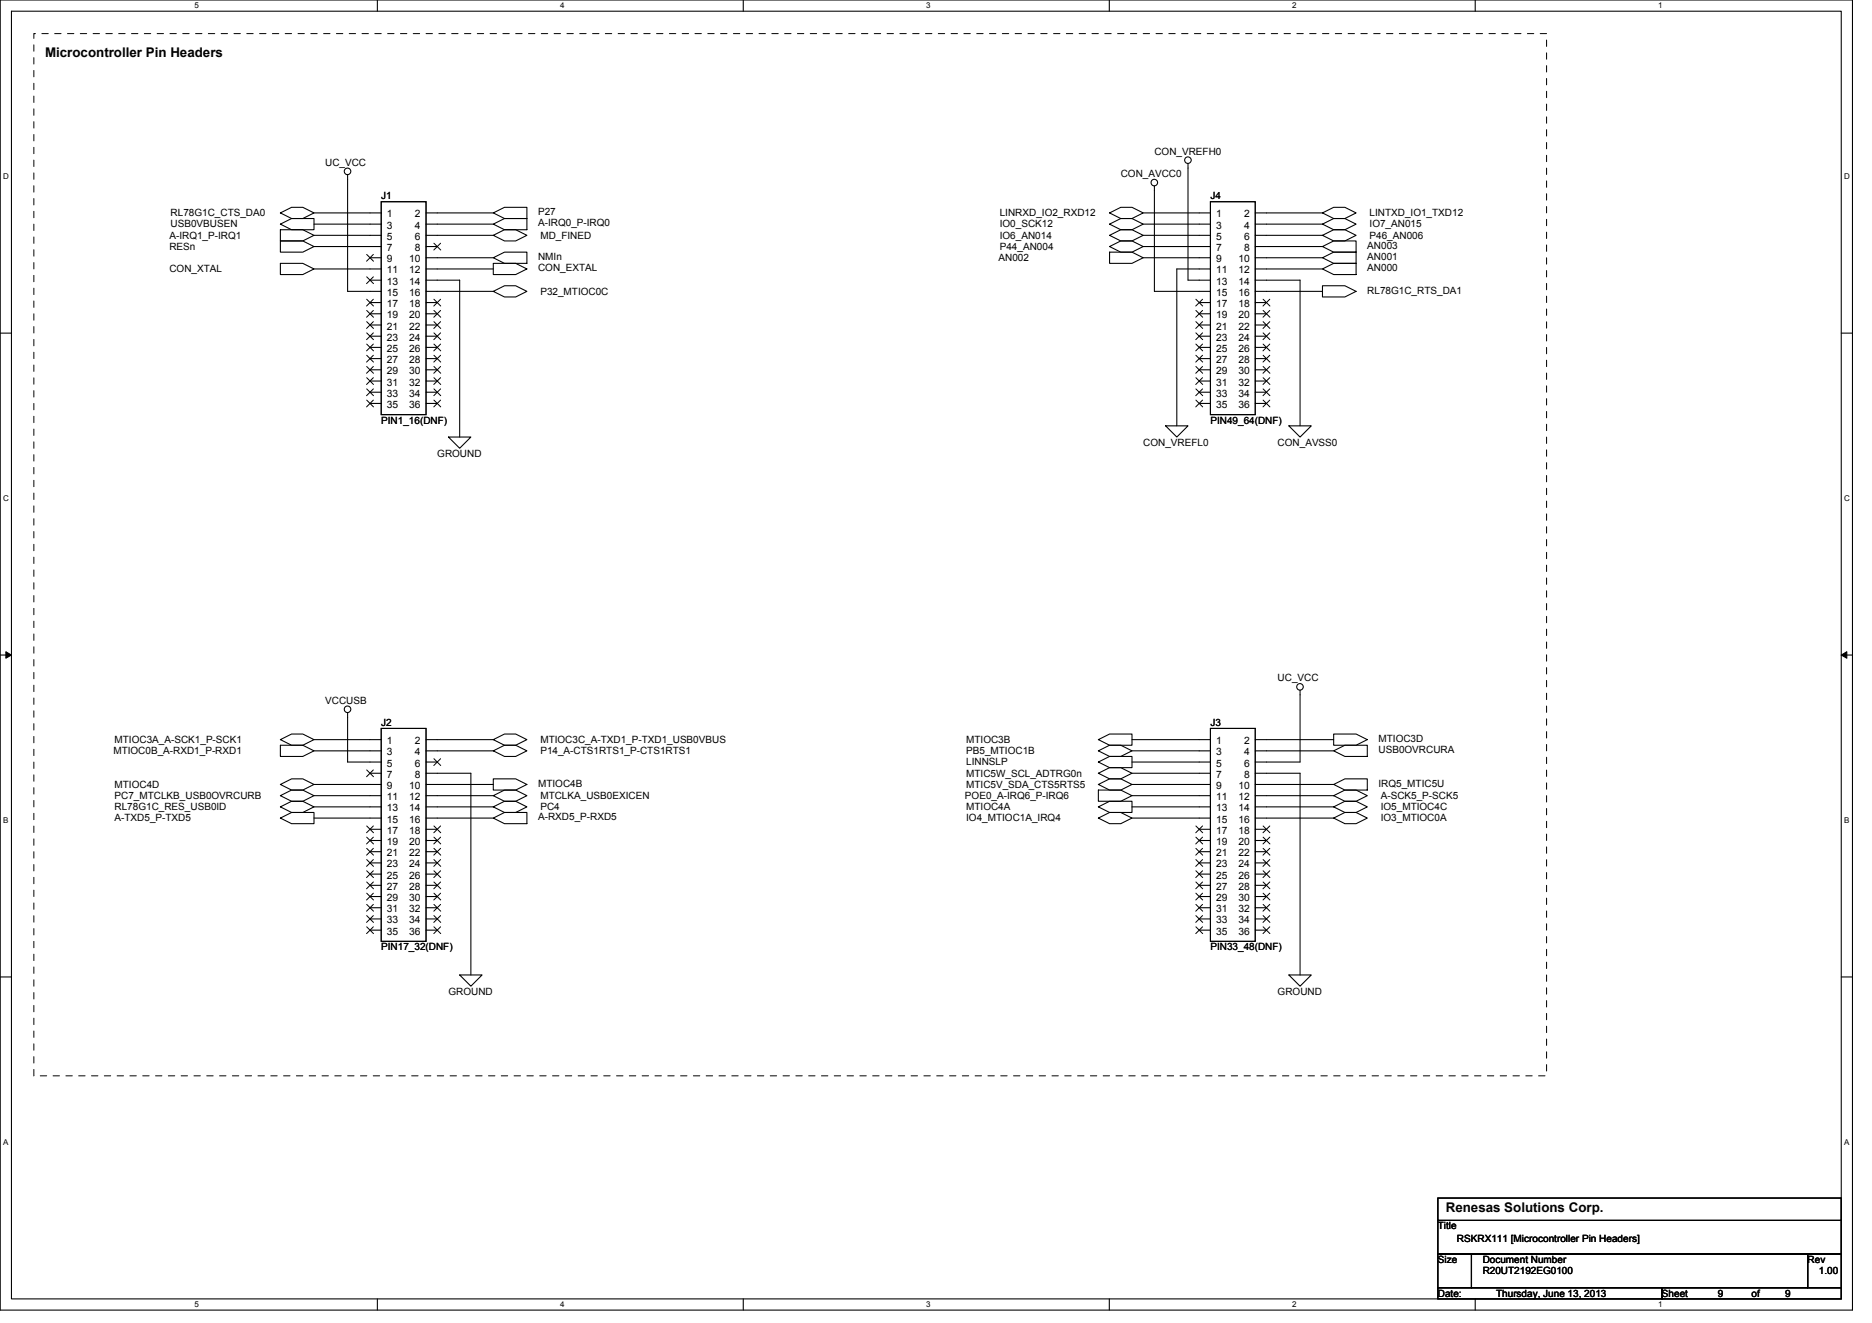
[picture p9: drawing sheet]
<svg xmlns="http://www.w3.org/2000/svg" width="297mm" height="210mm" viewBox="0 0 297 210" stroke-linecap="round" stroke-linejoin="round" font-family="sans-serif">
<path d="M0 0h293.9v207.9h-293.9zM1.8 1.8h290.4v204.3h-290.4z" fill="none" stroke="#000" stroke-width=".17"/>
<g fill="#fff">
<path d="M30.8 .2h.7v1.4h-.7z"/>
<path d="M30.8 206.3h.7v1.4h-.7z"/>
</g>
<path d="M59.9 0v1.8M59.9 206.1v1.8" fill="none" stroke="#000" stroke-width=".17"/>
<g fill="#fff">
<path d="M88.9 .2h.7v1.4h-.7z"/>
<path d="M88.9 206.3h.7v1.4h-.7z"/>
</g>
<path d="M117.9 0v1.8M117.9 206.1v1.8" fill="none" stroke="#000" stroke-width=".17"/>
<g fill="#fff">
<path d="M147 .2h.7v1.4h-.7z"/>
<path d="M147 206.3h.7v1.4h-.7z"/>
</g>
<path d="M176 0v1.8M176 206.1v1.8" fill="none" stroke="#000" stroke-width=".17"/>
<g fill="#fff">
<path d="M205 .2h.7v1.4h-.7z"/>
<path d="M205 206.3h.7v1.4h-.7z"/>
</g>
<path d="M234.1 0v1.8M234.1 206.1v1.8" fill="none" stroke="#000" stroke-width=".17"/>
<g fill="#fff">
<path d="M263.1 .2h.7v1.4h-.7z"/>
<path d="M263.1 206.3h.7v1.4h-.7z"/>
<path d="M.5 27.3h.9v1.4h-.9z"/>
<path d="M292.6 27.3h.9v1.4h-.9z"/>
<path d="M.5 78.4h.9v1.4h-.9z"/>
<path d="M292.6 78.4h.9v1.4h-.9z"/>
</g>
<path d="M0 52.9h1.8M292.2 52.9h1.7" fill="none" stroke="#000" stroke-width=".17"/>
<g fill="#fff">
<path d="M.5 129.5h.8v1.4h-.8z"/>
<path d="M292.6 129.5h.9v1.4h-.9z"/>
</g>
<path d="M0 103.9h1.8M292.2 103.9h1.7" fill="none" stroke="#000" stroke-width=".17"/>
<path d="M.9 103.4l.9 .5-.9 .5zM292.2 103.9l.8-.5v1z" fill="#000" stroke="#000" stroke-width=".16"/>
<g fill="#fff">
<path d="M.5 180.5h.8v1.4h-.8z"/>
<path d="M292.6 180.5h.9v1.4h-.9z"/>
</g>
<g fill="none" stroke="#000" stroke-width=".17">
<path d="M44.5 35.6l1.8-.9h3.5v1.7h-3.5zM44.5 36.4h3.5l1.8 .9-1.8 .9h-3.5zM44.5 38.2h3.5l1.8 .9-1.8 .9h-3.5zM44.5 33.8l1.8-.9h1.7l1.8 .9-1.8 .9h-1.7zM49.8 33.8h10.7M55.2 27.7v18.5h5.3M60.5 32h7.1v33.8h-7.1zM60.5 35.6h-10.7M60.5 37.3h-10.7M60.5 39.1h-10.7M67.6 35.6h10.7M67.6 37.3h10.7"/>
<path d="M67.6 39.1h1.8M78.3 33.8l1.7-.9h3.6v1.8h-3.6zM78.3 35.6l1.7-.9h3.6v1.7h-3.6zM78.3 33.8h-10.7M78.3 37.3l1.7-.9h1.8l1.8 .9-1.8 .9h-1.8zM176.1 39.1l1.7-.9h1.8l1.8 .9-1.8 .9h-1.8zM176.1 33.8l1.7-.9h1.8l1.8 .9-1.8 .9h-1.8zM176.1 35.6l1.7-.9h1.8l1.8 .9-1.8 .8h-1.8zM176.1 37.3l1.7-.9h1.8l1.8 .9-1.8 .9h-1.8zM181.4 37.3h10.7M181.4 39.1h10.7M181.4 35.6h10.7"/>
<path d="M183.2 29.5v16.7h8.9M188.5 26v18.4h3.6M192.1 33.8h-10.7M192.1 32h7.1v33.8h-7.1zM199.2 37.3h10.6M199.2 39.1h10.6M199.2 33.8h10.6M209.8 39.1l1.8-.9h3.6v1.8h-3.6zM209.8 35.6h-10.6M209.8 33.8l1.8-.9h1.8l1.8 .9-1.8 .9h-1.8zM209.8 35.6l1.8-.9h1.8l1.8 .9-1.8 .8h-1.8zM209.8 37.3l1.8-.9h1.8l1.8 .9-1.8 .9h-1.8z"/>
<path d="M44.5 41.8h3.5l1.8 .9-1.8 .9h-3.5zM49.8 42.7h10.7M58.7 40.9h1.8M58.7 44.4h1.8M58.7 48h1.8M58.7 49.8h1.8M58.7 51.6h1.8M58.7 53.3h1.8M58.7 55.1h1.8M58.7 56.9h1.8M58.7 58.7h1.8M67.6 42.7h10.7"/>
<path d="M67.6 44.4h5.3v24.9M67.6 48h1.8M67.6 49.8h1.8M67.6 51.6h1.8M67.6 53.3h1.8M67.6 55.1h1.8M67.6 56.9h1.8M67.6 58.7h1.8M78.3 46.2h-10.7M78.3 40.9l1.7-.9h3.6v1.8h-3.6zM78.3 41.8h3.5l1.8 .9-1.8 .9h-3.5zM78.3 40.9h-10.7"/>
<path d="M78.3 46.2l1.7-.9h1.8l1.8 .9-1.8 .9h-1.8zM176.1 40h3.5l1.8 .9-1.8 .9h-3.5zM190.3 48h1.8M190.3 49.8h1.8M190.3 51.6h1.8M190.3 53.3h1.8M190.3 55.1h1.8M190.3 56.9h1.8M190.3 58.7h1.8M192.1 40.9h-10.7M192.1 42.7h-5.4v24.9M199.2 46.2h10.6"/>
<path d="M199.2 40.9h10.6M199.2 44.4h7.1v23.2M199.2 48h1.8M199.2 49.8h1.8M199.2 51.6h1.8M199.2 53.3h1.8M199.2 55.1h1.8M199.2 56.9h1.8M199.2 58.7h1.8M209.8 40.9l1.8-.9h3.6v1.8h-3.6zM209.8 42.7l1.8-.9h3.6v1.8h-3.6zM209.8 45.3h3.6l1.8 .9-1.8 .9h-3.6z"/>
<path d="M209.8 42.7h-10.6M58.7 60.5h1.8M58.7 62.2h1.8M58.7 64h1.8M67.6 60.5h1.8M67.6 62.2h1.8M67.6 64h1.8M71.2 69.3h3.5l-1.8 1.8zM185 67.6h3.5l-1.8 1.7zM190.3 60.5h1.8M190.3 62.2h1.8M190.3 64h1.8"/>
<path d="M199.2 60.5h1.8M199.2 62.2h1.8M199.2 64h1.8M204.5 67.6h3.6l-1.8 1.7zM44.5 117.3l1.8-.8h1.7l1.8 .8-1.8 .9h-1.7zM44.5 118.2h3.5l1.8 .9-1.8 .9h-3.5zM49.8 117.3h10.7M49.8 119.1h10.7M55.2 113.1v7.8h5.3M60.5 115.6h7.1v33.8h-7.1zM67.6 117.3h10.7M67.6 119.1h10.7"/>
<path d="M78.3 117.3l1.7-.8h1.8l1.8 .8-1.8 .9h-1.8zM78.3 119.1l1.7-.9h1.8l1.8 .9-1.8 .9h-1.8zM174.3 119.1l1.8-.9h1.7l1.8 .9-1.8 .9h-1.7zM174.3 117.3l1.8-.8h3.5v1.7h-3.5zM179.6 117.3h12.5M179.6 119.1h12.5M192.1 115.6h7.1v33.8h-7.1zM199.2 117.3h12.4M199.2 119.1h12.4M206.3 109.5v11.4h-7.1M211.6 116.5h3.6l1.8 .8-1.8 .9h-3.6zM211.6 119.1l1.8-.9h3.6v1.8h-3.6z"/>
<path d="M44.5 124.5l1.8-.9h1.7l1.8 .9-1.8 .8h-1.7zM44.5 129.8l1.8-.9h3.5v1.8h-3.5zM44.5 126.2l1.8-.9h1.7l1.8 .9-1.8 .9h-1.7zM44.5 128l1.8-.9h1.7l1.8 .9-1.8 .9h-1.7zM49.8 128h10.7M49.8 129.8h10.7M58.7 122.7h1.8M58.7 131.6h1.8M58.7 133.3h1.8M58.7 135.1h1.8M58.7 136.9h1.8M58.7 138.7h1.8"/>
<path d="M60.5 124.5h-10.7M60.5 126.2h-10.7M67.6 122.7h7.1v32M67.6 124.5h10.7M67.6 126.2h10.7M67.6 128h10.7M67.6 120.9h1.8M67.6 131.6h1.8M67.6 133.3h1.8M67.6 135.1h1.8M67.6 136.9h1.8M67.6 138.7h1.8"/>
<path d="M78.3 129.8l1.7-.9h3.6v1.8h-3.6zM78.3 123.6h3.5l1.8 .9-1.8 .8h-3.5zM78.3 129.8h-10.7M78.3 126.2l1.7-.9h1.8l1.8 .9-1.8 .9h-1.8zM78.3 128l1.7-.9h1.8l1.8 .9-1.8 .9h-1.8zM174.3 120.9l1.8-.9h3.5v1.8h-3.5zM174.3 122.7l1.8-.9h1.7l1.8 .9-1.8 .9h-1.7zM174.3 124.5l1.8-.9h1.7l1.8 .9-1.8 .8h-1.7zM174.3 125.3h3.5l1.8 .9-1.8 .9h-3.5zM174.3 129.8l1.8-.9h1.7l1.8 .9-1.8 .9h-1.7zM174.3 128l1.8-.9h3.5v1.8h-3.5zM179.6 120.9h12.5"/>
<path d="M179.6 122.7h12.5M179.6 124.5h12.5M179.6 126.2h12.5M179.6 128h12.5M179.6 129.8h12.5M190.3 131.6h1.8M190.3 133.3h1.8M190.3 135.1h1.8M190.3 136.9h1.8M190.3 138.7h1.8M199.2 122.7h7.1v32M199.2 124.5h12.4"/>
<path d="M199.2 126.2h12.4M199.2 128h12.4M199.2 129.8h12.4M199.2 131.6h1.8M199.2 133.3h1.8M199.2 135.1h1.8M199.2 136.9h1.8M199.2 138.7h1.8M211.6 124.5l1.8-.9h3.6v1.7h-3.6zM211.6 126.2l1.8-.9h1.8l1.8 .9-1.8 .9h-1.8zM211.6 128l1.8-.9h1.8l1.8 .9-1.8 .9h-1.8zM211.6 129.8l1.8-.9h1.8l1.8 .9-1.8 .9h-1.8z"/>
<path d="M0 155h1.8M58.7 140.5h1.8M58.7 142.2h1.8M58.7 144h1.8M58.7 145.8h1.8M58.7 147.6h1.8M67.6 140.5h1.8M67.6 142.2h1.8M67.6 144h1.8M67.6 145.8h1.8M67.6 147.6h1.8M72.9 154.7h3.6l-1.8 1.8z"/>
<path d="M190.3 140.5h1.8M190.3 142.2h1.8M190.3 144h1.8M190.3 145.8h1.8M190.3 147.6h1.8M199.2 140.5h1.8M199.2 142.2h1.8M199.2 144h1.8M199.2 145.8h1.8M199.2 147.6h1.8M204.5 154.7h3.6l-1.8 1.8zM292.2 155h1.7"/>
<path d="M228.2 190.1h64v3.5h-64zM228.2 193.6h64v5.4h-64zM228.2 199h5.3v5.3h-5.3zM233.5 199h53.3v5.3h-53.3zM286.8 199h5.4v5.3h-5.4zM228.2 204.3h35.5v1.8h-35.5zM263.7 204.3h28.5v1.8h-28.5z"/>
<circle cx="55.1" cy="27.2" r=".52"/>
<circle cx="183.2" cy="29" r=".52"/>
<circle cx="188.5" cy="25.4" r=".52"/>
<circle cx="55.1" cy="112.5" r=".52"/>
<circle cx="206.3" cy="109" r=".52"/>
</g>
<path d="M5.4 5.3h240v165.4h-240z" fill="none" stroke="#000" stroke-width=".16" stroke-dasharray="1 1 1 1 1 1 1 1"/>
<g fill="none" stroke="#000" stroke-width=".16">
<path d="M68.9 38.6l1 1.1M69.9 38.6l-1.1 1.1M58.2 40.4l1.1 1M58.2 43.9l1.1 1.1M58.2 47.5l1.1 1.1M58.2 49.3l1.1 1M58.2 51l1.1 1.1M58.2 52.8l1.1 1.1M58.2 54.6l1.1 1.1M58.2 56.4l1.1 1M58.2 58.1l1.1 1.1M58.2 59.9l1.1 1.1"/>
<path d="M59.2 49.3l-1 1M59.2 40.4l-1 1M59.2 43.9l-1 1.1M59.2 47.5l-1 1.1M59.2 59.9l-1 1.1M59.2 51l-1 1.1M59.2 52.8l-1 1.1M59.2 54.6l-1 1.1M59.2 56.4l-1 1M59.2 58.1l-1 1.1M68.9 51l1 1.1M68.9 58.1l1 1.1"/>
<path d="M68.9 47.5l1 1.1M68.9 59.9l1 1.1M68.9 49.3l1 1M68.9 52.8l1 1.1M68.9 54.6l1 1.1M68.9 56.4l1 1M69.9 47.5l-1.1 1.1M69.9 49.3l-1.1 1M69.9 51l-1.1 1.1M69.9 52.8l-1.1 1.1M69.9 54.6l-1.1 1.1M69.9 56.4l-1.1 1"/>
<path d="M69.9 58.1l-1.1 1.1M69.9 59.9l-1.1 1.1M189.8 47.5l1 1.1M189.8 49.3l1 1M189.8 51l1 1.1M189.8 52.8l1 1.1M189.8 54.6l1 1.1M189.8 56.4l1 1M189.8 58.1l1 1.1M189.8 59.9l1 1.1M190.8 47.5l-1.1 1.1M190.8 58.1l-1.1 1.1"/>
<path d="M190.8 49.3l-1.1 1M190.8 59.9l-1.1 1.1M190.8 51l-1.1 1.1M190.8 52.8l-1.1 1.1M190.8 54.6l-1.1 1.1M190.8 56.4l-1.1 1M200.4 58.1l1.1 1.1M200.4 47.5l1.1 1.1M200.4 59.9l1.1 1.1M200.4 49.3l1.1 1M200.4 51l1.1 1.1M200.4 52.8l1.1 1.1"/>
<path d="M200.4 54.6l1.1 1.1M200.4 56.4l1.1 1M201.5 47.5l-1.1 1.1M201.5 49.3l-1.1 1M201.5 51l-1.1 1.1M201.5 52.8l-1.1 1.1M201.5 54.6l-1.1 1.1M201.5 56.4l-1.1 1M201.5 58.1l-1.1 1.1M201.5 59.9l-1.1 1.1M58.2 61.7l1.1 1.1M58.2 63.5l1.1 1.1"/>
<path d="M59.2 61.7l-1 1.1M59.2 63.5l-1 1.1M68.9 61.7l1 1.1M68.9 63.5l1 1.1M69.9 61.7l-1.1 1.1M69.9 63.5l-1.1 1.1M189.8 61.7l1 1.1M189.8 63.5l1 1.1M190.8 61.7l-1.1 1.1M190.8 63.5l-1.1 1.1M200.4 61.7l1.1 1.1M200.4 63.5l1.1 1.1"/>
<path d="M201.5 61.7l-1.1 1.1M201.5 63.5l-1.1 1.1M58.2 122.2l1.1 1M58.2 131l1.1 1.1M58.2 132.8l1.1 1.1M58.2 134.6l1.1 1.1M58.2 136.4l1.1 1.1M58.2 138.2l1.1 1M58.2 139.9l1.1 1.1M59.2 131l-1 1.1M59.2 122.2l-1 1M59.2 132.8l-1 1.1"/>
<path d="M59.2 134.6l-1 1.1M59.2 136.4l-1 1.1M59.2 138.2l-1 1M59.2 139.9l-1 1.1M68.9 120.4l1 1.1M68.9 132.8l1 1.1M68.9 131l1 1.1M68.9 134.6l1 1.1M68.9 136.4l1 1.1M68.9 138.2l1 1M68.9 139.9l1 1.1M69.9 120.4l-1.1 1.1"/>
<path d="M69.9 131l-1.1 1.1M69.9 132.8l-1.1 1.1M69.9 134.6l-1.1 1.1M69.9 136.4l-1.1 1.1M69.9 138.2l-1.1 1M69.9 139.9l-1.1 1.1M189.8 131l1 1.1M189.8 132.8l1 1.1M189.8 134.6l1 1.1M189.8 136.4l1 1.1M189.8 138.2l1 1M189.8 139.9l1 1.1"/>
<path d="M190.8 131l-1.1 1.1M190.8 132.8l-1.1 1.1M190.8 134.6l-1.1 1.1M190.8 136.4l-1.1 1.1M190.8 138.2l-1.1 1M190.8 139.9l-1.1 1.1M200.4 131l1.1 1.1M200.4 132.8l1.1 1.1M200.4 134.6l1.1 1.1M200.4 136.4l1.1 1.1M200.4 138.2l1.1 1M200.4 139.9l1.1 1.1"/>
<path d="M201.5 131l-1.1 1.1M201.5 132.8l-1.1 1.1M201.5 134.6l-1.1 1.1M201.5 136.4l-1.1 1.1M201.5 138.2l-1.1 1M201.5 139.9l-1.1 1.1M58.2 141.7l1.1 1.1M58.2 143.5l1.1 1.1M58.2 145.3l1.1 1M58.2 147l1.1 1.1M59.2 141.7l-1 1.1M59.2 145.3l-1 1"/>
<path d="M59.2 147l-1 1.1M59.2 143.5l-1 1.1M68.9 145.3l1 1M68.9 147l1 1.1M68.9 141.7l1 1.1M68.9 143.5l1 1.1M69.9 141.7l-1.1 1.1M69.9 143.5l-1.1 1.1M69.9 145.3l-1.1 1M69.9 147l-1.1 1.1M189.8 141.7l1 1.1M189.8 143.5l1 1.1"/>
<path d="M189.8 145.3l1 1M189.8 147l1 1.1M190.8 141.7l-1.1 1.1M190.8 143.5l-1.1 1.1M190.8 145.3l-1.1 1M190.8 147l-1.1 1.1M200.4 145.3l1.1 1M200.4 147l1.1 1.1M200.4 141.7l1.1 1.1M200.4 143.5l1.1 1.1M201.5 141.7l-1.1 1.1M201.5 143.5l-1.1 1.1"/>
<path d="M201.5 145.3l-1.1 1M201.5 147l-1.1 1.1"/>
</g>
<g font-size="2.1">
<text x="7.2" y="9.1">Microcontroller Pin Headers</text>
<text x="229.4" y="192.2">Renesas Solutions Corp.</text>
</g>
<g font-size="1.6">
<text x="51.6" y="26.3">UC_VCC</text>
<text x="177.8" y="28.1">CON_AVCC0</text>
<text x="183.2" y="24.5">CON_VREFH0</text>
<text x="27.1" y="34.3">RL78G1C_CTS_DA0</text>
<text x="60.5" y="31.6">J1</text>
<text x="61.4" y="34.5">1</text>
<text x="65.8" y="34.5">2</text>
<text x="85.4" y="34.1">P27</text>
<text x="85.4" y="35.9">A-IRQ0_P-IRQ0</text>
<text x="158.6" y="34.3">LINRXD_IO2_RXD12</text>
<text x="192.1" y="31.6">J4</text>
<text x="193" y="34.5">1</text>
<text x="197.4" y="34.5">2</text>
<text x="217.3" y="34.3">LINTXD_IO1_TXD12</text>
<text x="26.9" y="37.9">A-IRQ1_P-IRQ1</text>
<text x="26.9" y="39.6">RESn</text>
<text x="27.1" y="36.1">USB0VBUSEN</text>
<text x="61.4" y="36.3">3</text>
<text x="61.4" y="38.1">5</text>
<text x="61.4" y="39.8">7</text>
<text x="61.4" y="41.6">9</text>
<text x="64.9" y="41.6">10</text>
<text x="65.8" y="36.3">4</text>
<text x="65.8" y="38.1">6</text>
<text x="65.8" y="39.8">8</text>
<text x="85.4" y="41.3">NMIn</text>
<text x="85.7" y="37.9">MD_FINED</text>
<text x="158.5" y="41.4">AN002</text>
<text x="158.6" y="39.6">P44_AN004</text>
<text x="158.6" y="36.1">IO0_SCK12</text>
<text x="158.6" y="37.9">IO6_AN014</text>
<text x="193" y="36.3">3</text>
<text x="193" y="38.1">5</text>
<text x="193" y="39.8">7</text>
<text x="193" y="41.6">9</text>
<text x="196.5" y="41.6">10</text>
<text x="197.4" y="36.3">4</text>
<text x="197.4" y="38.1">6</text>
<text x="197.4" y="39.8">8</text>
<text x="217" y="39.5">AN003</text>
<text x="217" y="41.3">AN001</text>
<text x="217.3" y="36.1">IO7_AN015</text>
<text x="217.3" y="37.9">P46_AN006</text>
<text x="26.9" y="43.2">CON_XTAL</text>
<text x="61.4" y="43.4">11</text>
<text x="61.4" y="45.2">13</text>
<text x="61.4" y="46.9">15</text>
<text x="64.9" y="43.4">12</text>
<text x="64.9" y="45.2">14</text>
<text x="64.9" y="46.9">16</text>
<text x="85.4" y="43">CON_EXTAL</text>
<text x="85.7" y="46.8">P32_MTIOC0C</text>
<text x="193" y="43.4">11</text>
<text x="193" y="45.2">13</text>
<text x="193" y="46.9">15</text>
<text x="196.5" y="43.4">12</text>
<text x="196.5" y="45.2">14</text>
<text x="196.5" y="46.9">16</text>
<text x="217" y="43">AN000</text>
<text x="217" y="46.6">RL78G1C_RTS_DA1</text>
<text x="61.4" y="48.7">17</text>
<text x="61.4" y="50.5">19</text>
<text x="61.4" y="52.3">21</text>
<text x="64.9" y="48.7">18</text>
<text x="64.9" y="50.5">20</text>
<text x="64.9" y="52.3">22</text>
<text x="193" y="48.7">17</text>
<text x="193" y="50.5">19</text>
<text x="193" y="52.3">21</text>
<text x="196.5" y="48.7">18</text>
<text x="196.5" y="50.5">20</text>
<text x="196.5" y="52.3">22</text>
<text x="61.4" y="54.1">23</text>
<text x="61.4" y="55.8">25</text>
<text x="61.4" y="57.6">27</text>
<text x="61.4" y="59.4">29</text>
<text x="64.9" y="54.1">24</text>
<text x="64.9" y="55.8">26</text>
<text x="64.9" y="57.6">28</text>
<text x="64.9" y="59.4">30</text>
<text x="193" y="54.1">23</text>
<text x="193" y="55.8">25</text>
<text x="193" y="57.6">27</text>
<text x="193" y="59.4">29</text>
<text x="196.5" y="54.1">24</text>
<text x="196.5" y="55.8">26</text>
<text x="196.5" y="57.6">28</text>
<text x="196.5" y="59.4">30</text>
<text x="61.4" y="61.2">31</text>
<text x="61.4" y="62.9">33</text>
<text x="61.4" y="64.7">35</text>
<text x="64.9" y="61.2">32</text>
<text x="64.9" y="62.9">34</text>
<text x="64.9" y="64.7">36</text>
<text x="193" y="61.2">31</text>
<text x="193" y="62.9">33</text>
<text x="193" y="64.7">35</text>
<text x="196.5" y="61.2">32</text>
<text x="196.5" y="62.9">34</text>
<text x="196.5" y="64.7">36</text>
<text x="60.5" y="67.2">PIN1_16(DNF)</text>
<text x="181.4" y="70.8">CON_VREFL0</text>
<text x="192.1" y="67.2">PIN49_64(DNF)</text>
<text x="202.7" y="70.8">CON_AVSS0</text>
<text x="69.4" y="72.5">GROUND</text>
<text x="51.6" y="111.7">VCCUSB</text>
<text x="202.7" y="108.1">UC_VCC</text>
<text x="18" y="119.7">MTIOC0B_A-RXD1_P-RXD1</text>
<text x="18.2" y="117.9">MTIOC3A_A-SCK1_P-SCK1</text>
<text x="60.5" y="115.2">J2</text>
<text x="61.4" y="118.1">1</text>
<text x="61.4" y="119.8">3</text>
<text x="65.8" y="118.1">2</text>
<text x="65.8" y="119.8">4</text>
<text x="85.7" y="117.9">MTIOC3C_A-TXD1_P-TXD1_USB0VBUS</text>
<text x="85.7" y="119.7">P14_A-CTS1RTS1_P-CTS1RTS1</text>
<text x="153.3" y="119.7">PB5_MTIOC1B</text>
<text x="153.3" y="117.9">MTIOC3B</text>
<text x="192.1" y="115.2">J3</text>
<text x="193" y="118.1">1</text>
<text x="193" y="119.8">3</text>
<text x="197.4" y="118.1">2</text>
<text x="197.4" y="119.8">4</text>
<text x="218.7" y="119.5">USB0OVRCURA</text>
<text x="218.7" y="117.7">MTIOC3D</text>
<text x="18.2" y="125">MTIOC4D</text>
<text x="61.4" y="121.6">5</text>
<text x="61.4" y="123.4">7</text>
<text x="61.4" y="125.2">9</text>
<text x="64.9" y="125.2">10</text>
<text x="65.8" y="121.6">6</text>
<text x="65.8" y="123.4">8</text>
<text x="85.4" y="124.8">MTIOC4B</text>
<text x="153.3" y="121.4">LINNSLP</text>
<text x="153.3" y="123.2">MTIC5W_SCL_ADTRG0n</text>
<text x="153.3" y="125">MTIC5V_SDA_CTS5RTS5</text>
<text x="193" y="121.6">5</text>
<text x="193" y="123.4">7</text>
<text x="193" y="125.2">9</text>
<text x="196.5" y="125.2">10</text>
<text x="197.4" y="121.6">6</text>
<text x="197.4" y="123.4">8</text>
<text x="218.7" y="124.8">IRQ5_MTIC5U</text>
<text x="18.2" y="130.3">A-TXD5_P-TXD5</text>
<text x="18.2" y="126.8">PC7_MTCLKB_USB0OVRCURB</text>
<text x="18.2" y="128.5">RL78G1C_RES_USB0ID</text>
<text x="61.4" y="127">11</text>
<text x="61.4" y="128.7">13</text>
<text x="61.4" y="130.5">15</text>
<text x="64.9" y="127">12</text>
<text x="64.9" y="128.7">14</text>
<text x="64.9" y="130.5">16</text>
<text x="85.4" y="130.2">A-RXD5_P-RXD5</text>
<text x="85.7" y="126.8">MTCLKA_USB0EXICEN</text>
<text x="85.7" y="128.5">PC4</text>
<text x="153.1" y="126.8">POE0_A-IRQ6_P-IRQ6</text>
<text x="153.3" y="130.3">IO4_MTIOC1A_IRQ4</text>
<text x="153.3" y="128.5">MTIOC4A</text>
<text x="193" y="127">11</text>
<text x="193" y="128.7">13</text>
<text x="193" y="130.5">15</text>
<text x="196.5" y="127">12</text>
<text x="196.5" y="128.7">14</text>
<text x="196.5" y="130.5">16</text>
<text x="219.1" y="126.8">A-SCK5_P-SCK5</text>
<text x="219.1" y="128.5">IO5_MTIOC4C</text>
<text x="219.1" y="130.3">IO3_MTIOC0A</text>
<text x="61.4" y="132.3">17</text>
<text x="61.4" y="134.1">19</text>
<text x="61.4" y="135.8">21</text>
<text x="61.4" y="137.6">23</text>
<text x="64.9" y="132.3">18</text>
<text x="64.9" y="134.1">20</text>
<text x="64.9" y="135.8">22</text>
<text x="64.9" y="137.6">24</text>
<text x="193" y="132.3">17</text>
<text x="193" y="134.1">19</text>
<text x="193" y="135.8">21</text>
<text x="193" y="137.6">23</text>
<text x="196.5" y="132.3">18</text>
<text x="196.5" y="134.1">20</text>
<text x="196.5" y="135.8">22</text>
<text x="196.5" y="137.6">24</text>
<text x="61.4" y="139.4">25</text>
<text x="61.4" y="141.2">27</text>
<text x="61.4" y="143">29</text>
<text x="64.9" y="139.4">26</text>
<text x="64.9" y="141.2">28</text>
<text x="64.9" y="143">30</text>
<text x="193" y="139.4">25</text>
<text x="193" y="141.2">27</text>
<text x="193" y="143">29</text>
<text x="196.5" y="139.4">26</text>
<text x="196.5" y="141.2">28</text>
<text x="196.5" y="143">30</text>
<text x="61.4" y="144.7">31</text>
<text x="61.4" y="146.5">33</text>
<text x="61.4" y="148.3">35</text>
<text x="64.9" y="144.7">32</text>
<text x="64.9" y="146.5">34</text>
<text x="64.9" y="148.3">36</text>
<text x="193" y="144.7">31</text>
<text x="193" y="146.5">33</text>
<text x="193" y="148.3">35</text>
<text x="196.5" y="144.7">32</text>
<text x="196.5" y="146.5">34</text>
<text x="196.5" y="148.3">36</text>
<text x="60.5" y="150.8">PIN17_32(DNF)</text>
<text x="192.1" y="150.8">PIN33_48(DNF)</text>
<text x="71.2" y="157.9">GROUND</text>
<text x="202.7" y="157.9">GROUND</text>
<text x="228.2" y="195.1">Title</text>
<text x="231.2" y="197">RSKRX111 [Microcontroller Pin Headers]</text>
<text x="228.2" y="200.4">Size</text>
<text x="235.3" y="200.4">Document Number</text>
<text x="235.3" y="202.2">R20UT2192EG0100</text>
<text x="286.8" y="200.4">Rev</text>
<text x="288.6" y="202.2">1.00</text>
<text x="228.2" y="205.7">Date:</text>
<text x="237.4" y="205.7">Thursday, June 13, 2013</text>
<text x="263.7" y="205.7">Sheet</text>
<text x="272.6" y="205.7">9</text>
<text x="277.9" y="205.7">of</text>
<text x="283.3" y="205.7">9</text>
</g>
<g font-size="1.3">
<text x="30.8" y="1.3">5</text>
<text x="88.9" y="1.3">4</text>
<text x="147" y="1.3">3</text>
<text x="205" y="1.3">2</text>
<text x="263.1" y="1.3">1</text>
<text x=".5" y="28.4">D</text>
<text x="292.6" y="28.4">D</text>
<text x=".5" y="79.5">C</text>
<text x="292.6" y="79.5">C</text>
<text x=".5" y="130.6">B</text>
<text x="292.6" y="130.6">B</text>
<text x=".5" y="181.7">A</text>
<text x="292.6" y="181.7">A</text>
<text x="30.8" y="207.4">5</text>
<text x="88.9" y="207.4">4</text>
<text x="147" y="207.4">3</text>
<text x="205" y="207.4">2</text>
<text x="263.1" y="207.4">1</text>
</g>
</svg>
